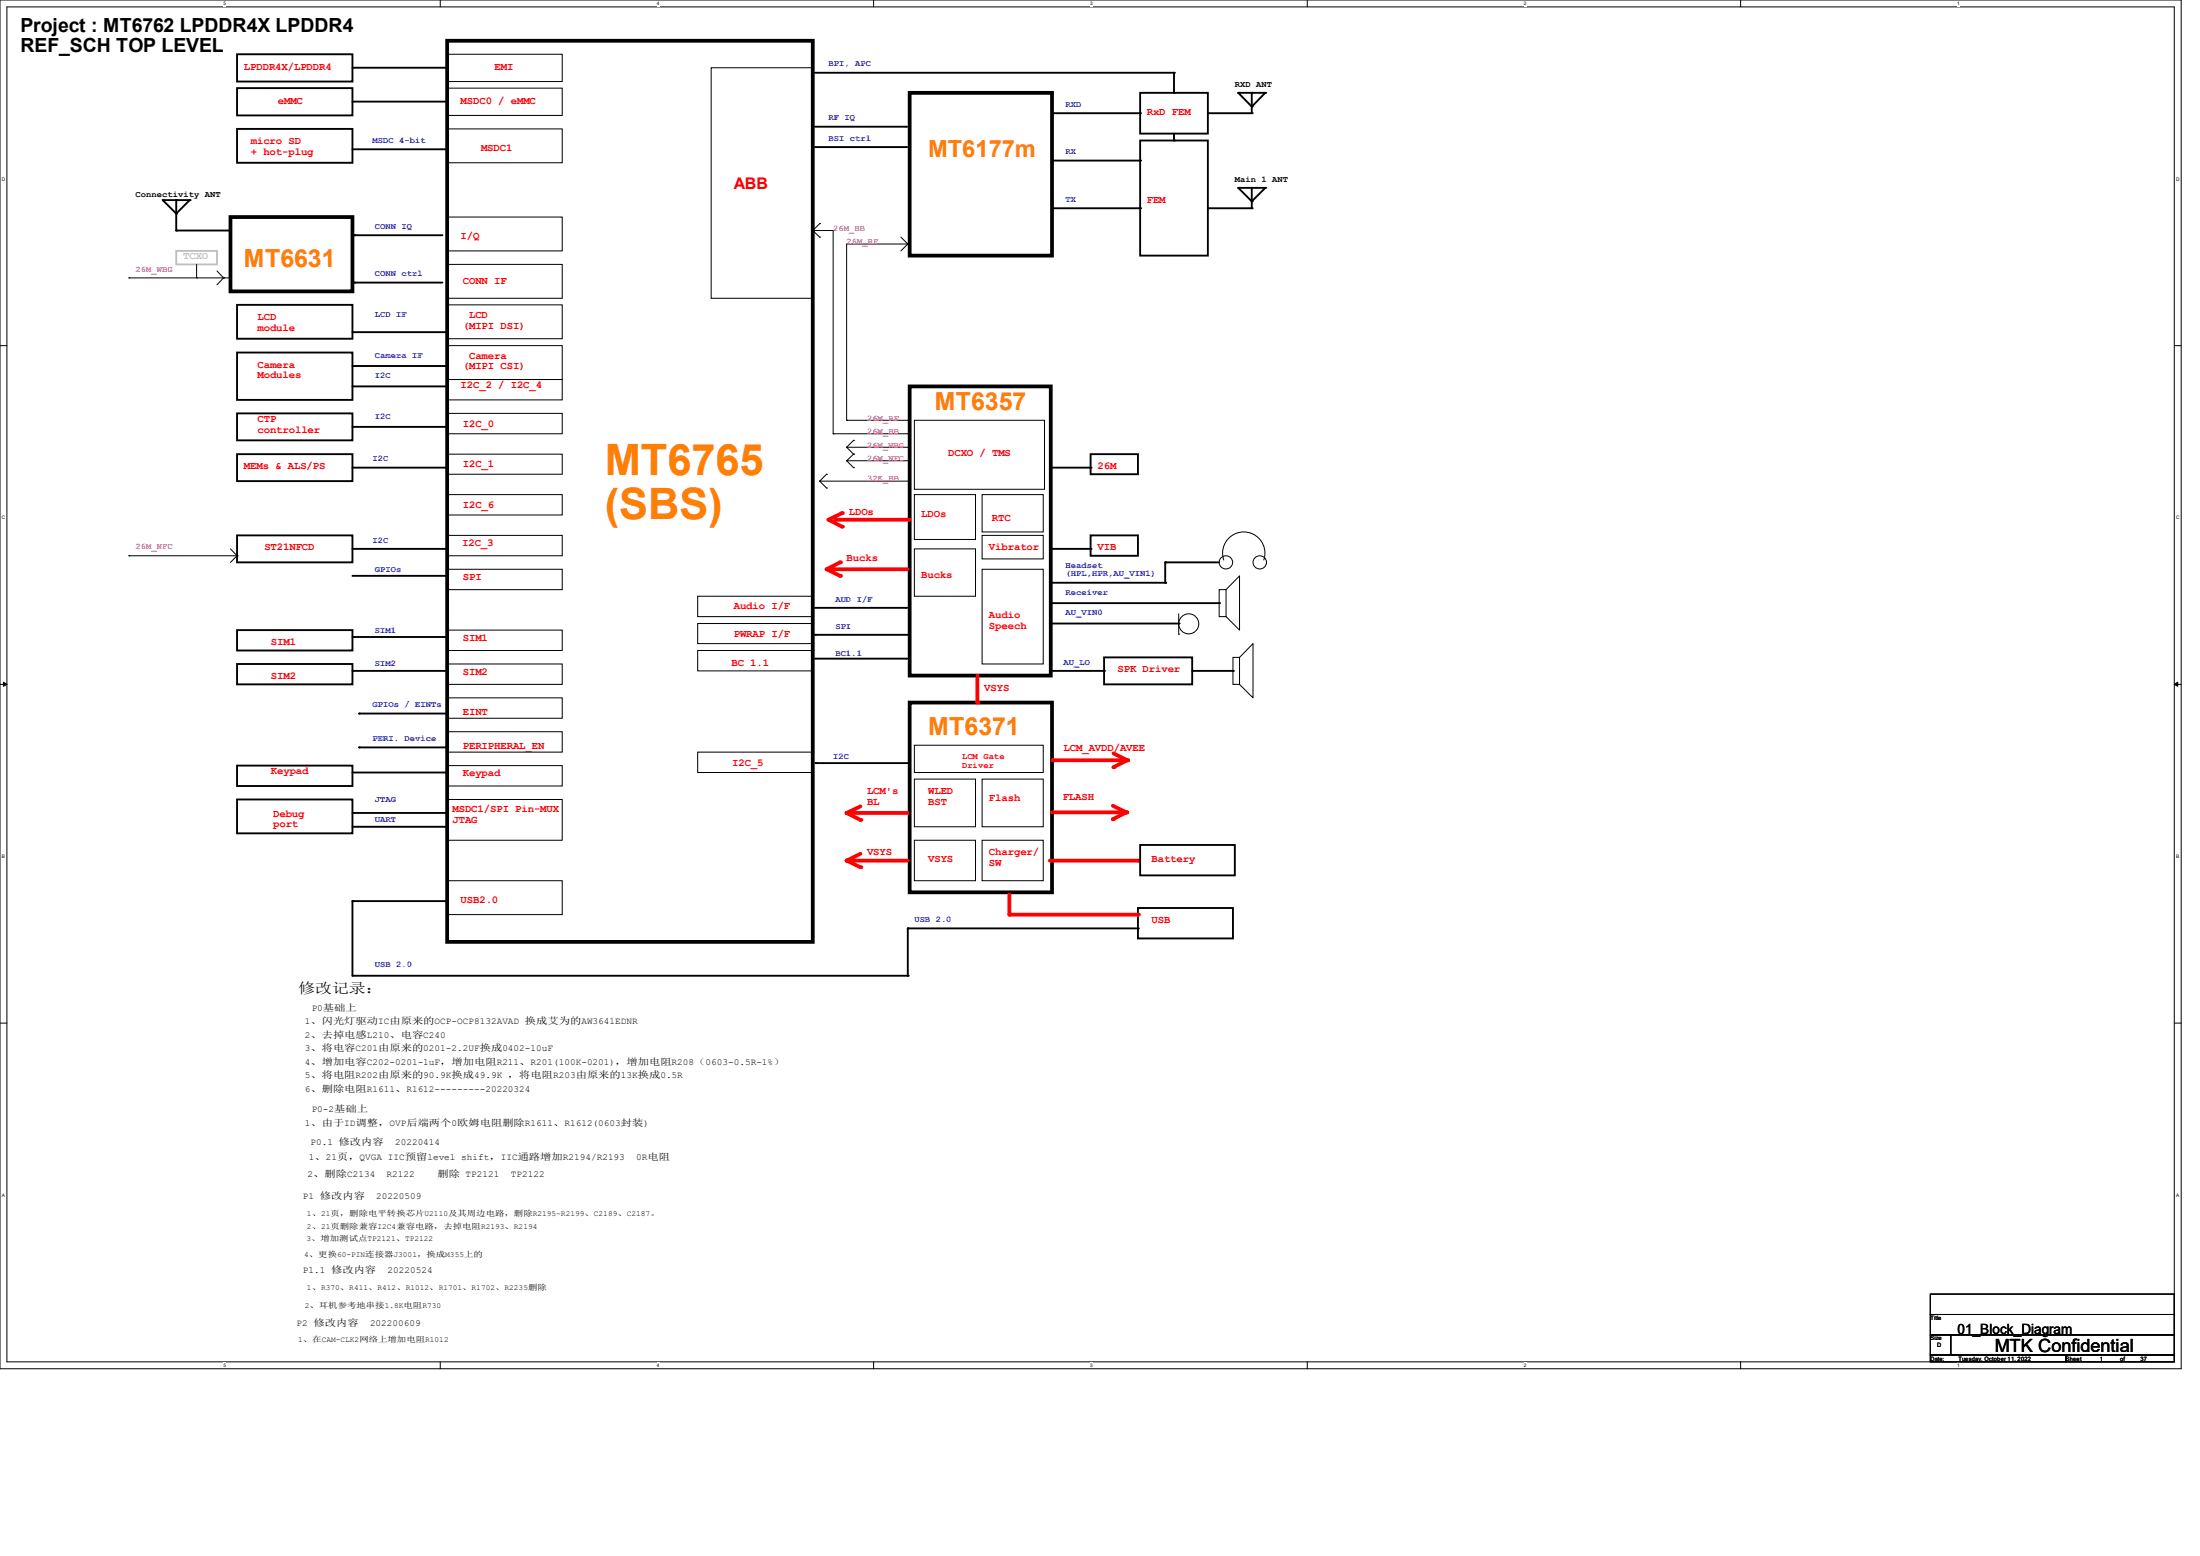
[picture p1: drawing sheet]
<svg xmlns="http://www.w3.org/2000/svg" width="297mm" height="210mm" viewBox="0 0 297 210" stroke-linecap="round" stroke-linejoin="round" font-family="sans-serif">
<path d="M0 0h294.5v184.7h-294.5zM.9 .9h292.6v182.9h-292.6z" fill="none" stroke="#000" stroke-width=".14"/>
<g fill="#fff">
<path d="M30.2 .1h.3v.7h-.3z"/>
<path d="M30.2 183.9h.3v.8h-.3z"/>
</g>
<path d="M59.4 0v.9M59.4 183.8v.9" fill="none" stroke="#000" stroke-width=".14"/>
<g fill="#fff">
<path d="M88.7 .1h.3v.7h-.3z"/>
<path d="M88.7 183.9h.3v.8h-.3z"/>
</g>
<path d="M117.9 0v.9M117.9 183.8v.9" fill="none" stroke="#000" stroke-width=".14"/>
<g fill="#fff">
<path d="M147.2 .1h.3v.7h-.3z"/>
<path d="M147.2 183.9h.3v.8h-.3z"/>
</g>
<path d="M176.5 0v.9M176.5 183.8v.9" fill="none" stroke="#000" stroke-width=".14"/>
<g fill="#fff">
<path d="M205.7 .1h.4v.7h-.4z"/>
<path d="M205.7 183.9h.4v.8h-.4z"/>
</g>
<path d="M235 0v.9M235 183.8v.9" fill="none" stroke="#000" stroke-width=".14"/>
<g fill="#fff">
<path d="M264.2 .1h.4v.7h-.4z"/>
<path d="M264.2 183.9h.4v.8h-.4z"/>
<path d="M.3 23.8h.4v.7h-.4z"/>
<path d="M293.8 23.8h.5v.7h-.5z"/>
<path d="M.3 69.5h.4v.7h-.4z"/>
<path d="M293.8 69.5h.5v.7h-.5z"/>
</g>
<path d="M0 46.7h.9M293.5 46.7h1" fill="none" stroke="#000" stroke-width=".14"/>
<g fill="#fff">
<path d="M.3 115.2h.4v.8h-.4z"/>
<path d="M293.8 115.2h.4v.8h-.4z"/>
</g>
<path d="M0 92.4h.9M293.5 92.4h1" fill="none" stroke="#000" stroke-width=".14"/>
<path d="M.5 92.1l.4 .3-.4 .2zM293.5 92.4l.5-.3v.5z" fill="#000" stroke="#000" stroke-width=".14"/>
<g fill="#fff">
<path d="M.3 161h.3v.7h-.3z"/>
<path d="M293.8 161h.4v.7h-.4z"/>
</g>
<g fill="none" stroke="#000" stroke-width=".14">
<path d="M123.4 66.8h8.3v6h-8.3zM132.6 66.8h8.2v5h-8.2zM165.2 75.6a2.86 2.86 0 0 1 2.7-3.8 2.86 2.86 0 0 1 2.7 3.8M0 138.1h.9M293.5 138.1h1"/>
<circle cx="165.5" cy="75.9" r=".9"/>
<circle cx="170.1" cy="75.9" r=".9"/>
</g>
<g fill="none" stroke="#000" stroke-width=".25">
<path d="M158.5 19h.1M158.5 18v1M163.1 28.1h5.9M167.2 25.4h.1M167.2 25.4l1.8 1.8M167.2 25.4h3.6M169 27.2h.1M169 25.4h.1M169 28.1h.1M169 25.4v2.7M170.8 25.4h.1M170.8 25.4l-1.8 1.8"/>
<path d="M157.3 75.9h.1M157.3 75.9h7.3M110 85.7h.1M110 82h12.3M110 88.9h12.3M110 85.7h12.8M122.3 82h.1M122.3 88.9h.1M122.6 125.3h31M153.6 122.6h12.9v4.1h-12.9zM153.6 125.3h.1"/>
</g>
<path d="M60.4 5.5h49.3v121.6h-49.3zM122.8 52.2h19.1v39h-19.1zM122.8 94.8h19.2v25.6h-19.2z" fill="none" stroke="#000" stroke-width=".51"/>
<path d="M111.8 70.1l1.9 1" fill="none" stroke="#f00" stroke-width=".51"/>
<circle cx="113.7" cy="71.1" r=".25" fill="#f00"/>
<path d="M112.8 70.1h10" fill="none" stroke="#f00" stroke-width=".51"/>
<circle cx="112.8" cy="70.1" r=".25" fill="#f00"/>
<path d="M113.7 69.3l-1.9 .8" fill="none" stroke="#f00" stroke-width=".51"/>
<circle cx="113.7" cy="69.3" r=".25" fill="#f00"/>
<path d="M111.6 76.8l1.8 .9" fill="none" stroke="#f00" stroke-width=".51"/>
<circle cx="113.4" cy="77.7" r=".25" fill="#f00"/>
<path d="M112.5 76.8h10.1" fill="none" stroke="#f00" stroke-width=".51"/>
<circle cx="112.5" cy="76.8" r=".25" fill="#f00"/>
<path d="M113.4 75.9l-1.8 .9" fill="none" stroke="#f00" stroke-width=".51"/>
<circle cx="113.4" cy="75.9" r=".25" fill="#f00"/>
<path d="M132.6 72.3h8.2v3.1h-8.2z" fill="none" stroke="#000" stroke-width=".14"/>
<g fill="none" stroke="#000" stroke-width=".25">
<path d="M110 9.8h48.5M110 17.1h12.3M110 19.9h12.3M122.3 17.1h.1M122.3 19.9h.1M142 15.3h11.9M153.9 12.5h9.2v5.5h-9.2zM153.9 19h9.2v15.5h-9.2zM153.9 15.3h.1M158.5 9.8h.1M158.5 12.5h.1M158.5 9.8v2.7"/>
<path d="M163.1 15.3h5.9M167.2 12.5h.1M167.2 12.5l1.8 1.9M167.2 12.5h3.6M169 14.4h.1M169 12.5h.1M169 15.3h.1M169 12.5v2.8M170.8 12.5h.1M170.8 12.5l-1.8 1.9M22 27h.1M22 27l1.8 1.8"/>
<path d="M22 27h3.6M23.8 28.8h.1M23.8 27h.1M23.8 31.1h.1M23.8 27v4.1M23.8 31.1h7.3M25.6 27h.1M25.6 27l-1.8 1.8M142 21.7h11.9M142 28.1h11.9M153.9 21.7h.1M153.9 28.1h.1"/>
</g>
<path d="M23.8 33.9h5.5v1.8h-5.5z" fill="none" stroke="#c0c0c0" stroke-width=".25"/>
<path d="M122.8 12.5h19.2v22h-19.2z" fill="none" stroke="#000" stroke-width=".51"/>
<path d="M141.7 116.2h11.9" fill="none" stroke="#f00" stroke-width=".51"/>
<circle cx="153.6" cy="116.2" r=".25" fill="#f00"/>
<path d="M136.3 123.4h17.3" fill="none" stroke="#f00" stroke-width=".51"/>
<circle cx="153.6" cy="123.4" r=".25" fill="#f00"/>
<path d="M132 91.2v3.6" fill="none" stroke="#f00" stroke-width=".51"/>
<circle cx="132" cy="94.8" r=".25" fill="#f00"/>
<path d="M31.1 29.3h16.5v10h-16.5z" fill="none" stroke="#000" stroke-width=".51"/>
<path d="M47.8 31.7h.1M47.8 38.1h.1M47.8 31.7h11.9M47.8 38.1h11.9M48.5 96.3h.1M48.5 96.3h11.9" fill="none" stroke="#000" stroke-width=".25"/>
<path d="M166.5 88.7h.8v3.7h-.8zM167.3 88.7l1.9-1.8v7.3l-1.9-1.8" fill="none" stroke="#000" stroke-width=".14"/>
<path d="M152.1 109.6l-1.9 1" fill="none" stroke="#f00" stroke-width=".51"/>
<circle cx="150.2" cy="110.6" r=".25" fill="#f00"/>
<path d="M150.2 108.8l1.9 .8" fill="none" stroke="#f00" stroke-width=".51"/>
<circle cx="152.1" cy="109.6" r=".25" fill="#f00"/>
<path d="M142 109.6h10.1" fill="none" stroke="#f00" stroke-width=".51"/>
<circle cx="152.1" cy="109.6" r=".25" fill="#f00"/>
<path d="M152.2 102.6l-1.9 .9" fill="none" stroke="#f00" stroke-width=".51"/>
<circle cx="150.3" cy="103.5" r=".25" fill="#f00"/>
<path d="M150.3 101.7l1.9 .9" fill="none" stroke="#f00" stroke-width=".51"/>
<circle cx="152.2" cy="102.6" r=".25" fill="#f00"/>
<path d="M142.1 102.6h10.1" fill="none" stroke="#f00" stroke-width=".51"/>
<circle cx="152.2" cy="102.6" r=".25" fill="#f00"/>
<g fill="none" stroke="#000" stroke-width=".25">
<path d="M32 11.9h15.6v3.7h-15.6zM32 17.4h15.6v4.6h-15.6zM47.6 13.7h12.8M60.4 13.7h.1M47.6 20.2h12.8M60.4 20.2h.1M32 41.1h15.6v4.6h-15.6zM32 47.6h15.6v6.4h-15.6zM32 55.8h15.6v3.6h-15.6zM47.6 44.8h12.8M47.6 49.4h12.8M47.6 52.2h12.8"/>
<path d="M47.6 57.6h12.8M60.4 44.8h.1M60.4 49.4h.1M60.4 52.2h.1M60.4 57.6h.1M32 72.3h15.6v3.6h-15.6zM47.6 63.1h12.8M47.6 74.1h12.8M47.6 77.7h12.8M60.4 63.1h.1M60.4 74.1h.1M60.4 77.7h.1"/>
<path d="M147.2 72.3h6.4v2.7h-6.4zM32 85h15.6v2.8h-15.6zM32 89.6h15.6v2.8h-15.6zM47.6 86h12.8M47.6 90.6h12.8M60.4 86h.1M60.4 90.6h.1M141.7 90.6h7.4M149.1 88.7h11.9v3.7h-11.9zM149.1 90.6h.1M161 90.6h5.5M166.5 90.6h.1"/>
<path d="M32 103.3h15.6v2.8h-15.6zM32 107.9h15.6v4.6h-15.6zM47.6 104.3h12.8M47.6 109.7h12.8M47.6 111.6h12.8M60.4 104.3h.1M60.4 109.7h.1M60.4 111.6h.1M110.1 103h.1M110.1 103h12.6M153.9 114h12.8v4.2h-12.8z"/>
</g>
<g fill="none" stroke="#000" stroke-width=".14">
<path d="M60.4 11.9h15.5v3.7h-15.5zM60.4 17.4h15.5v4.6h-15.5zM96 9.1h13.7v31.2h-13.7zM60.4 29.3h15.5v4.6h-15.5zM60.4 35.7h15.5v4.6h-15.5zM60.4 41.1h15.5v4.6h-15.5zM60.4 46.7h15.5v4.5h-15.5zM60.4 51.2h15.5v2.8h-15.5zM60.4 55.8h15.5v2.7h-15.5zM112.5 58.5h10.1M122.6 58.5h.1M123.4 56.7h17.6v9.3h-17.6z"/>
<path d="M60.4 61.3h15.5v2.7h-15.5zM60.4 72.3h15.5v2.7h-15.5zM60.4 76.8h15.5v2.8h-15.5zM123.4 74.1h8.3v6.4h-8.3zM132.6 76.8h8.2v12.8h-8.2zM60.4 85h15.5v2.8h-15.5zM60.4 89.6h15.5v2.8h-15.5zM60.4 94.2h15.5v2.7h-15.5zM94.2 80.5h15.5v2.7h-15.5zM94.2 84.2h15.5v2.7h-15.5zM94.2 87.8h15.5v2.8h-15.5zM60.4 103.3h15.5v2.8h-15.5z"/>
<path d="M60.4 107.9h15.5v5.5h-15.5zM60.4 118.9h15.5v4.5h-15.5zM94.2 101.5h15.5v2.8h-15.5zM123.4 100.6h17.4v3.7h-17.4zM123.4 105.2h8.3v6.4h-8.3zM132.6 113.4h8.2v5.5h-8.2zM132.6 105.2h8.2v6.4h-8.2z"/>
</g>
<path d="M114.3 116.2l1.9 .9" fill="none" stroke="#f00" stroke-width=".51"/>
<circle cx="116.2" cy="117.1" r=".25" fill="#f00"/>
<path d="M114.3 116.2h8.3" fill="none" stroke="#f00" stroke-width=".51"/>
<circle cx="114.3" cy="116.2" r=".25" fill="#f00"/>
<path d="M116.2 115.2l-1.9 1" fill="none" stroke="#f00" stroke-width=".51"/>
<circle cx="114.3" cy="116.2" r=".25" fill="#f00"/>
<path d="M123.4 113.4h8.3v5.5h-8.3z" fill="none" stroke="#000" stroke-width=".14"/>
<path d="M114.3 109.7l1.9 1" fill="none" stroke="#f00" stroke-width=".51"/>
<circle cx="116.2" cy="110.7" r=".25" fill="#f00"/>
<path d="M114.3 109.7h8.3" fill="none" stroke="#f00" stroke-width=".51"/>
<circle cx="114.3" cy="109.7" r=".25" fill="#f00"/>
<path d="M116.2 108.8l-1.9 .9" fill="none" stroke="#f00" stroke-width=".51"/>
<circle cx="114.3" cy="109.7" r=".25" fill="#f00"/>
<path d="M136.3 120.7v2.7" fill="none" stroke="#f00" stroke-width=".51"/>
<circle cx="136.3" cy="123.4" r=".25" fill="#f00"/>
<g fill="none" stroke="#000" stroke-width=".25">
<path d="M32 7.3h15.6v3.7h-15.6zM47.6 9.1h12.8M60.4 9.1h.1M32 61.3h15.6v3.6h-15.6zM141.7 74.1h5.5M141.7 63.1h5.5M141.7 78.7h15.6M147.2 61.3h6.4v2.7h-6.4zM147.2 74.1h.1M147.2 63.1h.1M157.3 78.7h.1M157.3 75.9v2.8"/>
<path d="M141.7 81.4h22.9M141.7 84.2h17.4M159.1 84.2h.1M164.6 81.4h.1M48.5 100.9h.1M48.5 100.9h11.9M47.6 121.6h.1M47.6 121.6v10.1h75M47.6 121.6h12.8M60.4 121.6h.1M122.6 131.7h.1M122.6 125.3h.1"/>
<path d="M122.6 125.3v6.4"/>
</g>
<g fill="none" stroke="#000" stroke-width=".14">
<path d="M60.4 7.3h15.5v3.7h-15.5zM17.4 37.5h.1M17.4 37.5h13.7M26.5 37.5h.1M26.5 35.7v1.8M29.3 36.6l.9 .9M30.2 37.5h.1M30.2 37.5l-.9 .9M109.7 31.1h2.8M109.7 31.1l1 .9M110.7 30.2h.1M110.7 32h.1"/>
<path d="M110.7 30.2l-1 .9M112.5 31.1h.1M112.5 31.1v27.4M121.6 32l1 .9M122.6 32.9h.1M122.6 32.9h-8.3v23.8M122.6 32.9l-1 1M112.5 58.5h.1M114.3 56.7h.1M114.3 56.7h8.3M115.2 59.4h.1M115.2 59.4l-.9 1"/>
<path d="M122.6 56.7h.1M17.4 75h.1M17.4 75h14.6M31.1 74.1l.9 .9M32 75h.1M32 75l-.9 .9M60.4 66.8h15.5v2.7h-15.5zM110.7 64.9h.1M110.7 64.9h11.9M110.7 64.9l.9 1M111.6 64h.1M111.6 65.9h.1"/>
<path d="M111.6 64l-.9 .9M114.3 60.4h.1M114.3 62.2h.1M114.3 60.4h8.3M114.3 60.4l.9 .9M114.3 62.2h8.3M114.3 62.2l.9 .9M115.2 61.3h.1M115.2 63.1h.1M115.2 61.3l-.9 .9M164.6 79.6h.9v3.6h-.9zM165.5 79.6l1.8-1.9v7.3l-1.8-1.8"/>
<path d="M60.4 98.8h15.5v2.7h-15.5zM159.1 85.6h.1M159.1 82.8v2.8M260.6 174.7h32.9v2.7h-32.9zM260.6 177.4h32.9v2.8h-32.9zM260.6 182.9h18.3v.9h-18.3zM260.6 180.2h2.8v2.7h-2.8zM263.4 180.2h30.1v2.7h-30.1zM278.9 182.9h14.6v.9h-14.6z"/>
<circle cx="160.5" cy="84.2" r="1.35"/>
</g>
<g font-size="5.8" fill="#ff8000">
<text x="81.7" y="64.1">MT6765</text>
<text x="81.7" y="70.1">(SBS)</text>
</g>
<g font-size="3.3" fill="#ff8000">
<text x="32.9" y="36.1">MT6631</text>
<text x="126.2" y="55.3">MT6357</text>
<text x="125.3" y="99.1">MT6371</text>
</g>
<text font-size="3.2" fill="#ff8000" x="125.3" y="21.3">MT6177m</text>
<g font-size="2.6">
<text x="2.8" y="4.3">Project : MT6762 LPDDR4X LPDDR4</text>
<text x="2.8" y="7">REF_SCH TOP LEVEL</text>
</g>
<text font-size="2.5" x="269.3" y="182.5">MTK Confidential</text>
<text font-size="2.2" fill="#f00" x="99.1" y="25.6">ABB</text>
<g font-size="1.9">
<text x="40.3" y="134.1">修改记录：</text>
<text x="264.3" y="180">01_Block_Diagram</text>
</g>
<g font-size="1.4" fill="#f00">
<text x="32.9" y="9.4">LPDDR4X/LPDDR4</text>
<text x="66.8" y="9.4">EMI</text>
<text x="37.5" y="14">eMMC</text>
<text x="62.2" y="14">MSDC0 / eMMC</text>
<text x="154.8" y="15.5">RxD FEM</text>
<text x="33.9" y="19.4">micro SD</text>
<text x="33.9" y="20.9">+ hot-plug</text>
<text x="64.9" y="20.4">MSDC1</text>
<text x="154.8" y="27.4">FEM</text>
<text x="62.2" y="32.3">I/Q</text>
<text x="62.5" y="38.4">CONN IF</text>
<text x="34.8" y="43.2">LCD</text>
<text x="34.8" y="44.7">module</text>
<text x="62.5" y="44.4">(MIPI DSI)</text>
<text x="63.3" y="43">LCD</text>
<text x="34.8" y="49.6">Camera</text>
<text x="34.8" y="51.1">Modules</text>
<text x="62.2" y="52.4">I2C_2 / I2C_4</text>
<text x="62.5" y="49.9">(MIPI CSI)</text>
<text x="63.3" y="48.4">Camera</text>
<text x="34.8" y="56.9">CTP</text>
<text x="34.8" y="58.4">controller</text>
<text x="62.5" y="57.6">I2C_0</text>
<text x="32.9" y="63.3">MEMs &amp; ALS/PS</text>
<text x="62.5" y="63.1">I2C_1</text>
<text x="128" y="61.5">DCXO / TMS</text>
<text x="148.2" y="63.3">26M</text>
<text x="62.5" y="68.5">I2C_6</text>
<text x="114.6" y="69.5">LDOs</text>
<text x="124.4" y="69.7">LDOs</text>
<text x="133.9" y="70.3">RTC</text>
<text x="35.7" y="74.3">ST21NFCD</text>
<text x="62.4" y="73.7">I2C_3</text>
<text x="114.3" y="75.7">Bucks</text>
<text x="124.4" y="78">Bucks</text>
<text x="133.5" y="74.3">Vibrator</text>
<text x="148.2" y="74.3">VIB</text>
<text x="62.5" y="78.2">SPI</text>
<text x="99.1" y="82.3">Audio I/F</text>
<text x="133.5" y="83.4">Audio</text>
<text x="36.6" y="87.1">SIM1</text>
<text x="62.5" y="86.5">SIM1</text>
<text x="98.8" y="89.9">BC 1.1</text>
<text x="99.1" y="85.9">PWRAP I/F</text>
<text x="133.5" y="84.9">Speech</text>
<text x="36.6" y="91.7">SIM2</text>
<text x="62.5" y="91.1">SIM2</text>
<text x="132.9" y="93.3">VSYS</text>
<text x="150.9" y="90.8">SPK Driver</text>
<text x="62.5" y="96.5">EINT</text>
<text x="62.5" y="101.1">PERIPHERAL_EN</text>
<text x="143.6" y="101.3">LCM_AVDD/AVEE</text>
<text x="36.6" y="104.5">Keypad</text>
<text x="62.5" y="104.8">Keypad</text>
<text x="98.8" y="103.4">I2C_5</text>
<text x="117.1" y="107.2">LCM's</text>
<text x="125.3" y="107.2">WLED</text>
<text x="36.9" y="110.2">Debug</text>
<text x="36.9" y="111.7">port</text>
<text x="61.1" y="109.6">MSDC1/SPI Pin-MUX</text>
<text x="61.1" y="111">JTAG</text>
<text x="117.1" y="108.7">BL</text>
<text x="125.3" y="108.7">BST</text>
<text x="133.5" y="108.2">Flash</text>
<text x="143.5" y="108">FLASH</text>
<text x="117.1" y="115.4">VSYS</text>
<text x="125.3" y="116.4">VSYS</text>
<text x="133.5" y="115.4">Charger/</text>
<text x="133.5" y="116.9">SW</text>
<text x="155.4" y="116.4">Battery</text>
<text x="62.2" y="121.9">USB2.0</text>
<text x="155.4" y="124.6">USB</text>
</g>
<text font-size="1.4" fill="#c0c0c0" x="24.7" y="35">TCXO</text>
<g font-size="1.3">
<text x="42.1" y="136.4">P0基础上</text>
<text x="41.1" y="143.7">4、增加电容C202-0201-1uF，增加电阻R211、R201(100K-0201)，增加电阻R208（0603-0.5R-1%）</text>
<text x="41.1" y="141.9">3、将电容C201由原来的0201-2.2UF换成0402-10uF</text>
<text x="41.1" y="140.1">2、去掉电感L210、电容C240</text>
<text x="41.1" y="138.2">1、闪光灯驱动IC由原来的OCP-OCP8132AVAD 换成艾为的AW3641EDNR</text>
<text x="41.1" y="145.5">5、将电阻R202由原来的90.9K换成49.9K ，将电阻R203由原来的13K换成0.5R</text>
<text x="41.1" y="147.4">6、删除电阻R1611、R1612---------20220324</text>
<text x="41.1" y="151.9">1、由于ID调整，OVP后端两个0欧姆电阻删除R1611、R1612(0603封装)</text>
<text x="41.9" y="154.5">P0.1 修改内容</text>
<text x="42.1" y="150.1">P0-2基础上</text>
<text x="53.3" y="154.5">20220414</text>
<text x="40.9" y="161.8">P1 修改内容</text>
<text x="41.5" y="158.9">2、删除C2134</text>
<text x="41.7" y="156.6">1、21页，QVGA IIC预留level shift，IIC通路增加R2194/R2193</text>
<text x="50.8" y="161.8">20220509</text>
<text x="52.2" y="158.9">R2122</text>
<text x="59.1" y="158.9">删除 TP2121</text>
<text x="69" y="158.9">TP2122</text>
<text x="85.9" y="156.6">0R电阻</text>
<text x="40.9" y="171.9">P1.1 修改内容</text>
<text x="52.3" y="171.9">20220524</text>
<text x="40" y="179">P2 修改内容</text>
<text x="50" y="179">202200609</text>
</g>
<g font-size="1.2" fill="#00f">
<text x="111.8" y="8.9">BPI, APC</text>
<text x="111.8" y="16.3">RF IQ</text>
<text x="143.8" y="14.4">RXD</text>
<text x="50.3" y="19.3">MSDC 4-bit</text>
<text x="111.8" y="19">BSI ctrl</text>
<text x="143.8" y="20.8">RX</text>
<text x="143.8" y="27.2">TX</text>
<text x="50.6" y="30.9">CONN IQ</text>
<text x="50.6" y="37.3">CONN ctrl</text>
<text x="50.6" y="42.8">LCD IF</text>
<text x="50.6" y="48.3">Camera IF</text>
<text x="50.6" y="51">I2C</text>
<text x="50.6" y="56.5">I2C</text>
<text x="50.3" y="62.3">I2C</text>
<text x="50.3" y="73.2">I2C</text>
<text x="50.6" y="77.2">GPIOs</text>
<text x="143.8" y="76.6">Headset</text>
<text x="143.8" y="77.8">(HPL,HPR,AU_VIN1)</text>
<text x="112.8" y="81.2">AUD I/F</text>
<text x="143.8" y="80.3">Receiver</text>
<text x="143.8" y="83">AU_VIN0</text>
<text x="50.6" y="85.4">SIM1</text>
<text x="50.6" y="90">SIM2</text>
<text x="112.8" y="88.5">BC1.1</text>
<text x="112.8" y="84.8">SPI</text>
<text x="143.6" y="89.7">AU_LO</text>
<text x="50.3" y="95.5">GPIOs / EINTs</text>
<text x="50.3" y="100">PERI. Device</text>
<text x="112.5" y="102.5">I2C</text>
<text x="50.6" y="111">UART</text>
<text x="50.6" y="108.2">JTAG</text>
<text x="123.4" y="124.4">USB 2.0</text>
<text x="50.6" y="130.6">USB 2.0</text>
</g>
<g font-size="1.2">
<text x="166.7" y="11.7">RXD ANT</text>
<text x="18.3" y="26.6">Connectivity ANT</text>
<text x="166.7" y="24.5">Main 1 ANT</text>
</g>
<g font-size="1.2" fill="#f0f">
<text x="112.5" y="31.2">26M_BB</text>
<text x="114.3" y="33">26M_RF</text>
<text x="18.3" y="36.7">26M_WBG</text>
<text x="117.1" y="58.6">26M_BB</text>
<text x="117.1" y="56.8">26M_RF</text>
<text x="117.1" y="65">32K_BB</text>
<text x="117.1" y="60.4">26M_WBG</text>
<text x="117.1" y="62.3">26M_NFC</text>
<text x="18.3" y="74.1">26M_NFC</text>
</g>
<g font-size="1.2" fill="#f00">
<text x="129.9" y="102.5">LCM Gate</text>
<text x="129.9" y="103.7">Driver</text>
</g>
<g font-size="1.1">
<text x="41.4" y="167.6">3、增加测试点TP2121、TP2122</text>
<text x="41.4" y="165.9">2、21页删除兼容I2C4兼容电路，去掉电阻R2193、R2194</text>
<text x="41.4" y="164.1">1、21页，删除电平转换芯片U2110及其周边电路，删除R2195~R2199、C2189、C2187。</text>
<text x="41.1" y="169.7">4、更换60-PIN连接器J3001，换成M355上的</text>
<text x="41.1" y="176.5">2、耳机参考地串接1.8K电阻R730</text>
<text x="41.4" y="174.1">1、R370、R411、R412、R1012、R1701、R1702、R2235删除</text>
<text x="40.3" y="181.1">1、在CAM-CLK2网络上增加电阻R1012</text>
</g>
<g font-size=".8">
<text x="260.6" y="178.2">Title</text>
<text x="260.6" y="180.9">Size</text>
<text x="260.6" y="183.6">Date:</text>
<text x="261.5" y="181.8">D</text>
<text x="264.4" y="183.6">Tuesday, October 11, 2022</text>
<text x="278.9" y="183.6">Sheet</text>
<text x="283.5" y="183.6">1</text>
<text x="286.2" y="183.6">of</text>
<text x="289" y="183.6">37</text>
</g>
<g font-size=".6">
<text x="30.2" y=".7">5</text>
<text x="88.7" y=".7">4</text>
<text x="147.2" y=".7">3</text>
<text x="205.7" y=".7">2</text>
<text x="264.2" y=".7">1</text>
<text x=".3" y="24.4">D</text>
<text x="293.8" y="24.4">D</text>
<text x=".3" y="70.1">C</text>
<text x="293.8" y="70.1">C</text>
<text x=".3" y="115.8">B</text>
<text x="293.8" y="115.8">B</text>
<text x=".3" y="161.5">A</text>
<text x="293.8" y="161.5">A</text>
<text x="30.2" y="184.5">5</text>
<text x="88.7" y="184.5">4</text>
<text x="147.2" y="184.5">3</text>
<text x="205.7" y="184.5">2</text>
<text x="264.2" y="184.5">1</text>
</g>
</svg>
